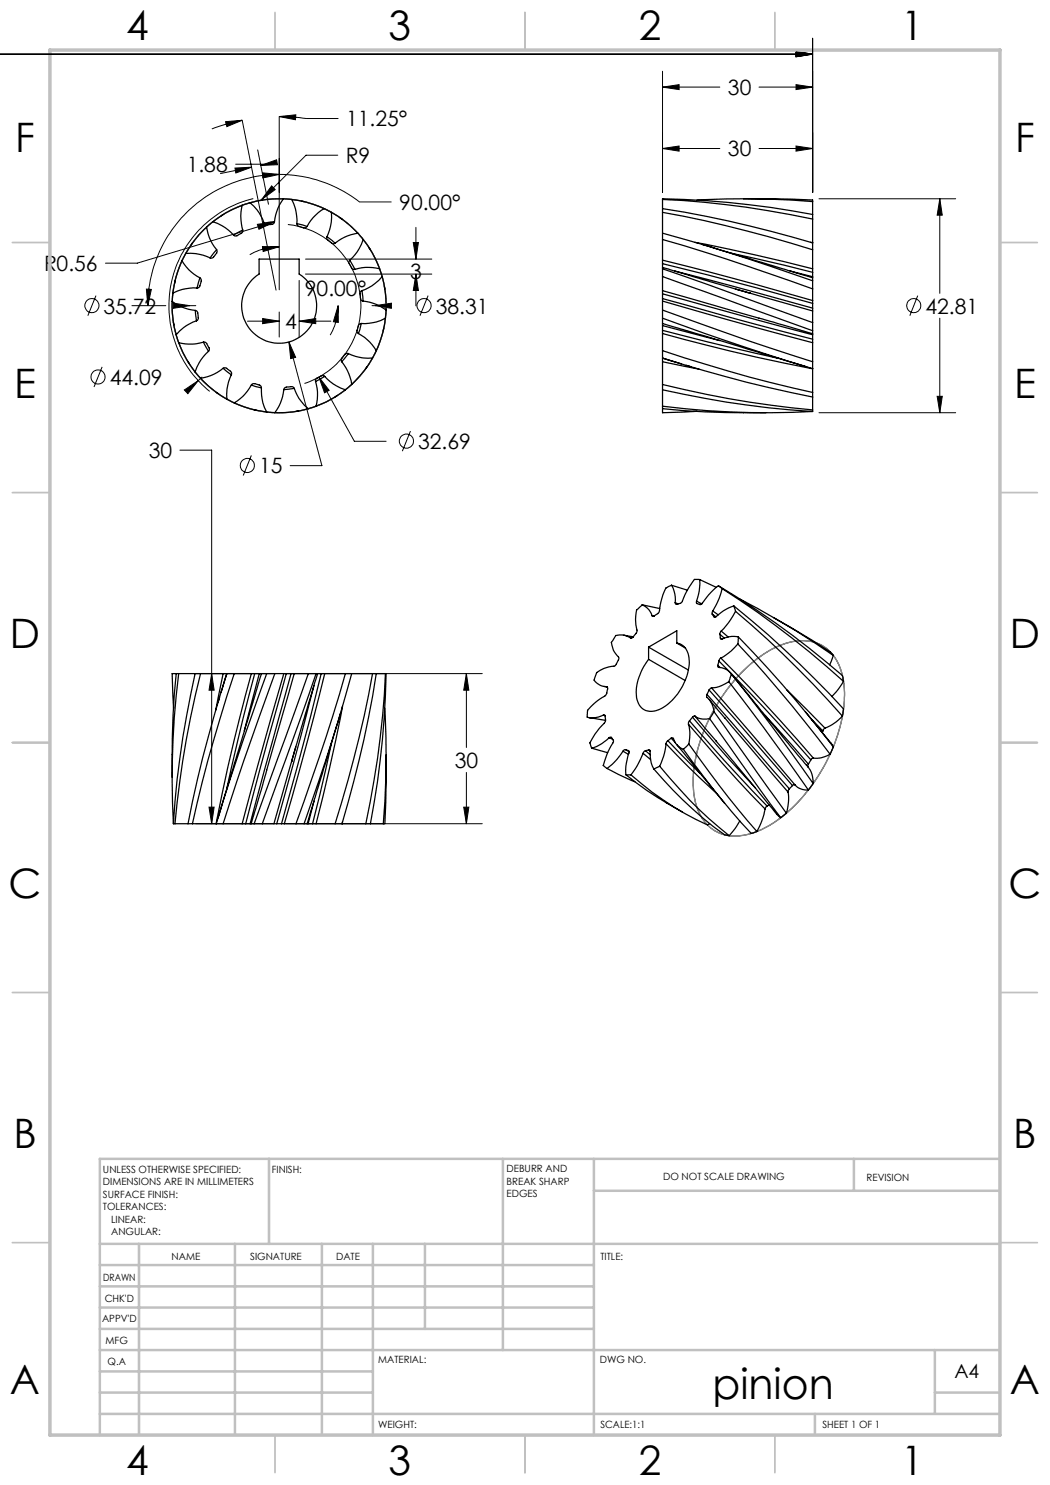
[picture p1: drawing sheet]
<svg xmlns="http://www.w3.org/2000/svg" width="210mm" height="297mm" viewBox="0 0 210 297" stroke-linecap="round" stroke-linejoin="round" font-family="sans-serif">
<g fill="none" stroke="#000" stroke-width=".2">
<path d="M-.1 10.8h162.6M132.5 17.4l3.3-.5v1zM132.5 14.2v24.3M132.5 17.4h11.5M151.8 17.4h10.7M159.2 10.3l3.3 .5-3.3 .6zM159.2 16.9l3.3 .5-3.3 .5zM162.5 7.7v30.8M45.1 24.3l3.3-.2-3 1.2zM47 33.6l3.3-.2-3.1 1.2zM47.1 32.8h6.4l-1.3 .3M48.4 24.1l6.8 33.9"/>
<path d="M48.4 24.1l-3 .7-3 1M50.3 33.4l-6.2 1.3M50.7 39.7a22 22 0 0 0-16.4 16.6 22 22 0 0 0 7.6 22M51.5 30l2.2 10.8M52.2 33.1l3.1-1.1 .2 .9zM52.5 34.6l3.3 .3-3.2 .7zM54.3 37.2l.7 .7-2.6 2zM55.8 23.3v34.7M55.8 23.3l3.4-.3-.1 1zM55.8 23.3l3.4 .2 2.1 .2h6.3M55.8 34.9a26.3 26.3 0 0 0-26.2 26.2M55.8 34.9a26.4 26.4 0 0 1 16.1 5.5h6.3"/>
<path d="M67.6 31h-6.4l-8.8 8.9M132.5 29.7l3.3-.5v1zM132.5 29.7h11.5M151.8 29.7h10.7M159.2 29.2l3.3 .5-3.3 .5zM163.8 39.8h27.3M188 39.8v18.9M188 39.8l.5 3.2h-1.1zM19.2 59.1l-1.6 4M29.3 57.8l1 .1-.7 3.2zM51.5 44.9l3.3-.5-3 1.5zM52.5 49.3l3.3 .1-3.2 .9z"/>
<path d="M54.8 44.4l-27.4 8.2h-6.3M55.8 49.4a12.1 12.1 0 0 0-5.8 1.5M57.6 44.9a16.3 16.3 0 0 1 14.5 14.6 16.3 16.3 0 0 1-11.2 17.2M59.8 56.1v11.3M61.1 51.8h25.3M61.1 54.8h25.3M82.7 48.5h1l-.5 3.3zM83.2 45.5v6.3M83.2 54.8v6.4M83.2 54.8l.5 3.3h-1zM85.6 59.1l-1.6 4M183.6 59.1l-1.6 4"/>
<path d="M20.4 73.4l-1.6 4M26.4 61.1h6.8M34.7 60.6l3.3 .5-3.3 .6zM36.9 78l2.8-1.9-2.1 2.6zM38 61.1h1.2M40.4 75.4l-.7 .7M49.5 64.2h6.3M52.5 63.7l3.3 .5-3.3 .5zM55.8 62.4v5M57.8 68.4l6.6 24.7h-6.4M57.8 68.4l1.3 3.1-1 .2zM59.8 64.2h6.4"/>
<path d="M59.8 64.2l3.3-.5v1zM63.8 75.4l7.1 12.9h6.3M63.8 75.4l2 2.7-.9 .5zM67.6 61.1l.1 3.4-1-.2zM67.6 61.1a12.1 12.1 0 0 1-1.6 5.9M74.4 61.1h.6M75 61.1l3.3-.5v1.1zM187.4 79.3h1.1l-.5 3.2zM188 63.6v18.9M36 90h6.3v74.7M50.3 91.1l-1.7 4M82.1 86.2l-1.6 4"/>
<path d="M163.8 82.5h27.3M39.2 134.7h15.4M42.3 134.7l.5 3.3h-1zM57.1 134.7h39.3M93.3 134.7v14.8M93.3 134.7l.5 3.3h-1.1zM93.3 154.5v10.2M39.2 164.7h15.4M41.8 161.4h1l-.5 3.3zM57.1 164.7h39.3M92.7 161.4h1.1l-.5 3.3z"/>
<circle cx="18.4" cy="61.1" r="1.42"/>
<circle cx="19.6" cy="75.4" r="1.41"/>
<circle cx="84.8" cy="61.1" r="1.42"/>
<circle cx="182.7" cy="61.1" r="1.41"/>
<circle cx="49.5" cy="93.1" r="1.4"/>
<circle cx="81.3" cy="88.2" r="1.41"/>
</g>
<g fill="none" stroke="#808080" stroke-width=".25">
<path d="M148.1 134.8a20.3 20.3 0 0 1 10.9-6.5 8 8 0 0 1 9.5 6.7 24.6 24.6 0 0 1-1.9 14.5 33.4 33.4 0 0 1-12.8 15.6 11.6 11.6 0 0 1-9.8 1.5 9.1 9.1 0 0 1-5.2-7.5 28.8 28.8 0 0 1 4.6-18.2l2.2-3.2zM149 133.8a18.8 18.8 0 0 1 10.5-5.6 7.8 7.8 0 0 1 8.7 6 23.5 23.5 0 0 1-1.4 14.8 33.5 33.5 0 0 1-13.1 16.2 12.2 12.2 0 0 1-9.1 1.7 8.7 8.7 0 0 1-5.7-7.3 27.6 27.6 0 0 1 3.9-17.6 34.9 34.9 0 0 1 6.2-8.2z"/>
<circle cx="55.8" cy="61.2" r="21.4"/>
</g>
<g fill="none" stroke="#c0c0c0" stroke-width=".35">
<path d="M55 2.5v7.5M105 2.5v7.5M155 2.5v7.5M2.5 48.5h7.5M200 48.5h7.5M2.5 98.5h7.5M200 98.5h7.5M2.5 148.5h7.5M200 148.5h7.5M2.5 198.5h7.5M200 198.5h7.5M2.5 248.5h7.5"/>
<path d="M200 248.5h7.5M55 287v7.5M105 287v7.5M155 287v7.5"/>
</g>
<g fill="none" stroke="#c0c0c0" stroke-width=".5">
<path d="M53.8 231.8v17M100.6 231.8v38.2M118.8 231.8v55.2M118.8 238.2h81.2M170.8 231.8v6.4M200 231.8h-180v55.2M20 248.8h180M20 257.3h98.8M20 253h98.8M27.8 248.8v38.2M47 248.8v38.2M64.4 248.8v38.2"/>
<path d="M74.6 248.8v38.2M85 248.8v17M20 265.8h98.8M20 261.5h98.8M20 278.5h54.6M20 274.3h54.6M20 270h180M187 278.5h13M187 270v12.8M20 282.8h180M163 282.8v4.2"/>
</g>
<path d="M10 10h190v277h-190z" fill="none" stroke="#c0c0c0" stroke-width=".7"/>
<path d="M63.8 75.4l1.1 3.2 .9-.5zM36.9 78l.7 .7 2.1-2.6zM75 61.1l3.3 .6v-1.1zM55.8 23.3l3.4-.3-.1 1zM45.1 24.3l3.3-.2-3 1.2zM52.2 33.1l3.1-1.1 .2 .9zM47 33.6l3.3-.2-3.1 1.2zM34.7 60.6v1.1l3.3-.6zM54.3 37.2l-1.9 2.7 2.6-2zM51.5 44.9l.3 1 3-1.5zM67.6 61.1l.1 3.4-1-.2zM52.5 49.3l3.3 .1-3.2 .9zM29.3 57.8l.3 3.3 .7-3.2zM52.5 34.6l.1 1 3.2-.7zM57.8 68.4l.3 3.3 1-.2zM59.8 64.2l3.3-.5v1zM52.5 63.7l3.3 .5-3.3 .5zM82.7 48.5h1l-.5 3.3zM83.2 54.8l.5 3.3h-1zM188 39.8l.5 3.2h-1.1zM187.4 79.3h1.1l-.5 3.2zM159.2 10.3l3.3 .5-3.3 .6zM-.1 10.3v1.1zM159.2 16.9l3.3 .5-3.3 .5zM132.5 17.4l3.3-.5v1zM159.2 10.3l3.3 .5-3.3 .6zM-.1 10.3v1.1zM159.2 29.2l3.3 .5-3.3 .5zM132.5 29.7l3.3-.5v1zM41.8 161.4h1l-.5 3.3zM42.3 134.7l.5 3.3h-1zM93.3 134.7l.5 3.3h-1.1zM92.7 161.4h1.1l-.5 3.3z" fill="#000"/>
<g fill="none" stroke="#000" stroke-width=".25">
<path d="M56.7 39.8a19.8 19.8 0 0 0-6.7 .8M58.3 39.9a9.5 9.5 0 0 1 1.1 4.8M58.3 39.9a20.3 20.3 0 0 1 6.5 1.8M58.3 39.9l-1.6-.1-1.1 1.8-.5 1.4-.2 1.4M132.5 39.9a181.6 181.6 0 0 1 30 3.9M132.5 39.9v-.1a176.7 176.7 0 0 1 30 3.1M132.5 39.9v1.8M148.7 39.8h9.6l4.2 .2v.3M34.6 58.6l-.2 1.7M35 56.2l-.1 .4M36.4 52.2a9.6 9.6 0 0 0 3.7 3.5 1.8 1.8 0 0 1-.5 1.9h-.2M36.4 52.2a21.4 21.4 0 0 0-1.8 6.4"/>
<path d="M37.1 50.7l-.7 1.5M37.1 50.7a9.7 9.7 0 0 1 4.9 .9M38.5 48.6l-.3 .4M39.4 57.6h-1.5a8.3 8.3 0 0 0-3.3 1M40 55.6l-.6 2M41.3 45.4a19.9 19.9 0 0 0-4.2 5.3M42.6 44.3l-1.3 1.1a9.7 9.7 0 0 0 2.1 4.7l-.1 .5a1.3 1.3 0 0 1-1.3 1M42.6 44.3a9 9 0 0 1 4.1 2.7M43.3 49.9l-1.3 1.7M44.6 42.9l-.4 .3M48.4 41.1l-.2 2.1 .3 2.8M48.4 41.1a21.7 21.7 0 0 0-5.8 3.2"/>
<path d="M48.5 46l-.1 .5-.6 .4a.88 .88 0 0 1-.9 .3l-.2-.2M48.5 46l-1.8 1M50 40.6l-1.6 .5M50 40.6a8.6 8.6 0 0 1 2.8 4M51.8 51.8h8v3a7.5 7.5 0 0 1 1.7 11.3 7.5 7.5 0 0 1-11.4 0 7.5 7.5 0 0 1 1.7-11.3zM52.5 40l-.5 .1M54.9 44.4l-.3 .4-.7 .1a.86 .86 0 0 1-1-.1l-.1-.2M54.9 44.4l-2.1 .2M59.4 44.7a1.41 1.41 0 0 0 1.6 .9l.4-.3M59.4 44.7l2 .6M60.4 40.2l.4 .1M64.8 41.7l-1.2 .8-1 1-1.2 1.8"/>
<path d="M64.8 41.7l1.5 .8M65.4 47.3a1.38 1.38 0 0 0 1 1.3l.3 .2a11.8 11.8 0 0 1 4.9-2.2l1 1.3M65.4 47.3l1.6 1.3M66.3 42.5a9.7 9.7 0 0 1-.9 4.8M66.3 42.5a20.2 20.2 0 0 1 5.2 4.1M68 43.6l.4 .2M70 52l-.2 .2a1.75 1.75 0 0 0 .5 1.4l.3 .3h.4M70 52l1 1.9M72.4 58.1l-.2 .1a2.2 2.2 0 0 0 .2 2 9.6 9.6 0 0 1 4.8 1.8M72.4 58.1l.2 2.1M72.6 47.9a9 9 0 0 1-2.6 4.1M72.6 47.9a19.8 19.8 0 0 1 3.3 5.9"/>
<path d="M73.8 49.6l.3 .3M75.9 53.8l.5 1.5M75.9 53.8l-1.4-.3h-1.4l-2.1 .4M76.4 55.3a8.9 8.9 0 0 1-4 2.8M76.4 55.3a21.3 21.3 0 0 1 .8 6.7M76.9 57.3l.1 .5M132.5 53.5l17.6 5.2M132.5 55.3l30 10.8M132.5 53.8v1.5M132.5 53.8l30 10.7M132.5 53.5v.3M132.5 55.3v2.8"/>
<path d="M132.5 47.9l12.6 3.8 17.4 6.1M132.5 47.9v-1.3l13.2 3.9 16.8 5.7M132.5 52l13.2 3.4 16.8 4.7M132.5 47.9v4.1M132.5 42.5a243.9 243.9 0 0 1 30 7.4M132.5 42.5v-.8a222.3 222.3 0 0 1 30 6.9M132.5 42.5v4.1M132.5 58.8l30 8.2M132.5 58.1v.7M132.5 59.7l18.8 5.2 11.2 2.9M132.5 59.7v.5M132.5 52.7l8.8 2.2 21.2 5.8"/>
<path d="M132.5 52v.7M132.5 58.8v.9M132.5 52.7v.8M132.5 58.1l19.3 5.5M134.9 54.2l27.6 7.4M139 48.5l12.3 2.5 11.2 2.8M139.4 40a162.9 162.9 0 0 1 23.1 .3M140.5 48.9l22 6.7M146.3 50.7l16.2 3.8M147.1 57.8l3 .9M150.1 58.7l12.4 3.5M158 54.2l4.5 1.1"/>
<path d="M162.1 48.5h.4M162.5 56.2v1.6M162.5 57.8v2.3M162.5 55.6v.6M162.5 48.6v1.3M162.5 49.9v3.9M162.5 55.3v.3M162.5 54.5v.8M162.5 53.8v.7M162.5 42.9v.9M162.5 43.8v4.7M162.5 40.3v2.6"/>
<path d="M162.5 48.5v.1M34.4 60.3l1.9 1.1 1.3 .4 1.5 .3M34.5 60.3a19.7 19.7 0 0 0 .7 6.7M34.7 64.5l.1 .5M35.2 67l.5 1.5M35.8 68.5a19.7 19.7 0 0 0 3.2 5.9M37.6 72.4l.3 .3M39 74.4l1.1 1.3M39.1 62.1a1.19 1.19 0 0 1 .6 1.4l-.1 .4-.3 .3M39.1 62.1l.2 2.1M39.3 64.2l-1.4 .6a8.2 8.2 0 0 0-2.7 2.2M40.1 75.7l.4 .4a23.1 23.1 0 0 0 4.9 3.7"/>
<path d="M40.7 68.4l.5 .1 .4 .6a.9 .9 0 0 1 .2 1l-.1 .2M40.7 68.4l-2.1 .4h-1.5l-1.4-.3M40.7 68.4l1 1.9M41.7 70.3l-1 1a9.5 9.5 0 0 0-1.7 3.1M43.3 78.5l.3 .2M44.6 73.7l.2-.1a1.9 1.9 0 0 1 1.5 1.2l-.1 .2M44.6 73.7l-1.8 1.1-1.3 .5-1.4 .4M44.6 73.7l1.6 1.3M45.4 79.8l1.4 .8M46.2 75l-.5 1.3a9.1 9.1 0 0 0-.3 3.5M50.3 77l.1-.1a1.8 1.8 0 0 1 1.8 .5l.1 .2M50.3 77l-1.7 2.3-1.8 1.3"/>
<path d="M50.3 77l2 .6M52.3 77.6v1.5a7.7 7.7 0 0 0 1 3.3M56.8 77.9l-.3 1.4-.4 1.4-1.1 1.8-1.7-.1M58.8 77.7l.3 .7a8 8 0 0 0 2.6 3.3M58.8 77.7l-.1-.2a2.2 2.2 0 0 0-1.9 .2v.2M58.8 77.7l-2 .2M63.1 76.3l.4 2.1v1.4l-.3 1.4-1.5 .5M64.9 75.3l1.1 1a9.5 9.5 0 0 0 3.1 1.7M64.9 75.3l-.1-.2a1.75 1.75 0 0 0-1.4 .6l-.3 .2v.4M64.9 75.3l-1.8 1M67.4 79.1l-.4 .3M68.4 72.4l.8 1.2 .6 1.2 .5 2.1-1.2 1.1"/>
<path d="M69.1 78a20.9 20.9 0 0 1-5.9 3.2M69.7 70.7l1.3 .6a8.8 8.8 0 0 0 3.5 .3M69.7 70.7h-.1a1.35 1.35 0 0 0-1.3 1l-.1 .3 .2 .4M69.7 70.7l-1.4 1.7M71.7 66.7l1.2 .8 1 .9 1.3 1.7M72.2 64.7l-.3 .1a2.31 2.31 0 0 0-.4 1.8l.2 .1M72.2 64.7l-.5 2M73.4 73.3l-.2 .4M74.5 71.6a20.2 20.2 0 0 1-4.2 5.3M75.2 70.1l-.7 1.5M76.7 65.7v.4M77.1 63.6a9.1 9.1 0 0 1-4.9 1.1"/>
<path d="M77.1 63.6a20.2 20.2 0 0 1-1.9 6.5M77.2 62l-.1 1.6M132.5 64.7l28.9 8.7M132.5 71.6l3.8 1.2M132.5 63.6l16.8 5.9 13.2 4.2M132.5 62v1.6M132.5 62l17.4 6.2 12.6 4.2M132.5 60.2v1.8M132.5 60.2l13.2 3.8 16.8 4.5M132.5 63.6v1.1M132.5 70.1v1.5l8.4 2.6a240.7 240.7 0 0 0 21.6 5.2M132.5 70.1l8.8 2.8a239 239 0 0 0 21.2 5.6"/>
<path d="M132.5 66.7l8.8 2.3a348.5 348.5 0 0 0 21.2 4.8M132.5 66.7v3.4M132.5 64.7v.4M132.5 66.1v.6M132.5 65.1v1M132.5 76.9a197 197 0 0 0 30 5.1M132.5 72.4v4.5M132.5 76.9v1.1a185.1 185.1 0 0 0 30 4.3M132.5 71.6v.8M132.5 78v3.2M132.5 65.1l11.4 3M132.5 66.1l13.2 3.3 9.9 2.2"/>
<path d="M132.5 72.4l7.3 1.4M132.5 71.6h.1M137.3 73.1l1 .3M151.8 63.6l10.7 3.1M162.5 64.5v1.6M162.5 62.2v2.3M162.5 66.1v.6M162.5 72.4v1.3M162.5 68.5v3.9M162.5 78.5v.9M162.5 73.8v4.7M162.5 61.6v.6"/>
<path d="M162.5 66.7v.3M162.5 67.8v.7M162.5 60.1v.6M162.5 67v.8M162.5 60.7v.9M162.5 79.4v2.6M162.5 73.7v.1M46.8 80.6a21.3 21.3 0 0 0 6.5 1.8M50.8 82l.5 .1M59.7 82.2l-.5 .1M61.7 81.7a19.9 19.9 0 0 1-6.7 .8M132.5 81.2a168 168 0 0 0 30 1.1"/>
<path d="M132.5 81.2v.5a158.7 158.7 0 0 0 20.7 .8M132.5 81.8v.7l6.9-.2M162.5 82v.3M134.3 117l.7 1.8v1.7M134.3 117l-1 .5a13 13 0 0 0-1.5 4.9l-1 .8-.2 .1-.2-.1M134.3 117l3.2 1M139.9 115.9h-1a18.6 18.6 0 0 0-2.6 4.6l-.9 .4-.3-.1-.1-.3M139.9 115.9l-.1 2.3-.5 2M139.9 115.9l3.4 1.6M143.7 117.2a16.9 16.9 0 0 0-3.5 3.7h-.2l-.7-.2v-.5M143.7 117.2l.7 .5M143.7 117.2a161.4 161.4 0 0 1 24.8 18.1l.2 1"/>
<path d="M144.4 117.7l-.5 1.9-1.3 2.6M144.4 117.7a183.9 183.9 0 0 1 24.3 18.6M148 119.8a180 180 0 0 1 18.7 11.3M35.2 134.7h-.8l.3 6.9M35.7 134.7a168.4 168.4 0 0 0-1 30M35.7 134.7h3.3M35.7 134.7h-.4a159.8 159.8 0 0 0-.9 20.8M39 134.7a186.7 186.7 0 0 0-4.3 30M39 134.7h1.1M40.1 134.7a192.8 192.8 0 0 0-5.1 30M40.1 134.7h4.5M43.9 139.5l-.3 1"/>
<path d="M44.6 134.7h.7M44.6 134.7l-1.5 7.3M45.3 134.7l-1.1 3.8M45.3 134.7v.1M45.4 134.7l-2.6 8.5a230.4 230.4 0 0 0-5.2 21.5M45.4 134.7h1.4M46.8 134.7l-2.7 8.8a248.5 248.5 0 0 0-5.6 21.2M46.8 134.7h3.5M50.3 134.7l-2.4 8.8a348.5 348.5 0 0 0-4.7 21.2M50.3 134.7h.6M50.9 134.7h1M50.9 134.7l-2.3 8.8-3.3 14.3"/>
<path d="M51.9 134.7h.4M51.9 134.7l-3 11.5M52.3 134.7l-8.7 28.9M52.3 134.7h1M53.3 134.7l-5.9 16.8-4.1 13.2M53.3 134.7h1.7M55 134.7h1.8M55 134.7l-6.2 17.4-4.2 12.6M56.8 134.7l-5.4 18.8-3 11.2M56.8 134.7h.5M57.3 134.7l-5.2 18.8-3 11.2M57.3 134.7h.9"/>
<path d="M58.2 134.7l-8.2 30M58.2 134.7h.6M58.8 134.7h2.9M58.8 134.7l-5.5 19.4M61.7 134.7l-10.9 30M61.7 134.7h1.5M62.8 137.1l-7.4 27.6M63.2 134.7l-10.7 30M63.2 134.7h.3M63.5 134.7l-5.2 17.7M63.5 134.7h.7M64.2 134.7l-3.3 13.3-4.6 16.7"/>
<path d="M64.2 134.7h.7M64.9 134.7l-3.3 13.3-4.7 16.7M64.9 134.7h4.2M69.1 134.7l-3.9 12.7-6 17.3M69.1 134.7h1.2l-3.8 13.3-5.7 16.7M70.4 134.7h4.1M74.5 134.7a239.9 239.9 0 0 1-7.5 30M74.5 134.7h.7a219.2 219.2 0 0 1-6.8 30M75.3 134.7h1.8M77.1 134.7a180.4 180.4 0 0 1-3.9 30M77.1 134.7h.1a175.8 175.8 0 0 1-3.1 30M120.9 137.3l.6 .1"/>
<path d="M121.4 137.4h.1M124.7 127l1.9 .3M126.1 127.6l-.8-.4a3.4 3.4 0 0 0-2.1-.1l-.6 .9a1.14 1.14 0 0 0-.1 1.5l.4 .9 .5 .7a.83 .83 0 0 1 .1 1.3l-.6 .8a6.1 6.1 0 0 0-3.6 1.5l-.2 .4a1.13 1.13 0 0 0 .6 1.8l.8 .3 .9 .2a2.18 2.18 0 0 1-.5 1.8l-1.6 1.1-1.8 1.8-.1 1.3 1.3 .2 2-.6M126.1 127.6h.2M128.4 121l-.7 .6a1.11 1.11 0 0 0-.5 1 10.9 10.9 0 0 0 .2 3.7l-.8 1.1-.2 .2h-.3M128.4 121a3.4 3.4 0 0 1 2 2.2M128.4 121l3.5 .7M129.7 129.4v2.5M129.7 131.9l7.3 4.2M129.7 129.4l8 4.6M130.4 123.2l.4 .1M135 120.5l.6 .3"/>
<path d="M135.4 128.6a3.1 3.1 0 0 1 2.4 3.4 11.3 11.3 0 0 1-6.3 10 2.99 2.99 0 0 1-4.2-2.9 11 11 0 0 1 2.4-7.2M135.4 128.6v-2.5l-5.7 3.3M135.4 128.6l1.6 1M139.3 120.2l1.1 .6M141.4 138.9l-.1 .5a4.6 4.6 0 0 1 1.5 2.9M141.4 138.9l16.5 18.9M141.8 138l-.4 .9M141.8 138l16.7 19.1M141.9 139.9l3.1 3.7M142.3 137.6l-.5 .4M142.3 137.6l16.7 19.4M142.5 122.8l.3 .5"/>
<path d="M142.5 122.8l.7 .6M142.6 122.2l-.1 .6M142.6 122.2l1.1 .8M142.8 123.3l.1 .1M143.6 133.1v.3a4.2 4.2 0 0 1 2.7 1.4M143.6 133.1l.4 .4M143.8 132.2l-.2 .9M143.8 132.2l8.4 8.7 10 11.1M144 126.9l.1 .7M144 126.9l.9 .7M144.1 127.6l.2 .2M144.2 131.6l-.4 .6"/>
<path d="M144.2 131.6l8.4 8.8 10.1 11.2M144.3 126.2l-.3 .7M144.3 126.2l1.3 1.2M145.8 136.3l-2 1-1.5 .3M145.8 136.3l7 9.3 8.9 12.4M146.2 134.7l15.1 18.4M146.3 134.8l-.5 1.5M146.3 134.8l7.5 9.8 8.8 12.1M146.8 121.2a10.8 10.8 0 0 0-3.8 2.2l-.2-.1M146.8 121.2l.3 1.1M146.8 121.2a202.8 202.8 0 0 1 21.9 20.6l-.2 1.4M147.1 122.3l-1.4 2.3-1.4 1.6"/>
<path d="M147.1 122.3a200.6 200.6 0 0 1 21.4 20.9M147.6 128.8l-1.3 1.4-2.1 1.4M147.6 128.8l5.5 6.1 5.3 6.2 7.6 9.7M147.7 127.4a5.9 5.9 0 0 0-3.5 .4l-.1-.2M147.7 127.4l-.1 1.4M147.7 127.4a244.6 244.6 0 0 1 19 22M154.7 123.5l7.7 4.5 3.6 2.3 .7 .8M157.3 138l7.7 7.6M166.7 131.1l-.8 1.9M168.7 136.3l-1 1.5-1.3 1.5M53.3 154l-3.1 10.7M58.3 152.3l-3.5 12.4"/>
<path d="M59.2 149.4l-.9 3M66.3 148.5l-3.8 16.2M68.1 142.8l-6.7 21.9M68.5 141.2l-2.6 12.3-2.7 11.2M76.9 141.6a162.4 162.4 0 0 1-.2 23.1M77.2 151v9.5l-.2 4.2h-.3M117.8 143.5l3.3 .6M118.4 149.6l3.1 .9M120.7 143l.3 .1a1.71 1.71 0 0 1-.1 1.5l-1.9 2.2-1 1.8 .4 1M120.7 143l.3 .1M121.4 153.7l5.6 2.6M121.8 147.6l.2-.1a.81 .81 0 0 1 .7 .9l-1.2 2.2-.9 2.5 .8 .6"/>
<path d="M121.8 147.6l-1.4 1.1-2 .9M121.8 147.6l.7 .2M124.6 150.2l-1.2 1.7-2 1.8M124.6 150.2l1.1 .7M125.1 149.9l.6 .2M125.1 149.9l-.3 .1-.2 .2M125.1 149.9l.7 .5M125.2 154.9l1 .1M125.2 154.9a68.9 68.9 0 0 0 11.3 7.5M125.7 150.1l.1 .3a12.5 12.5 0 0 0-.6 4.5M125.7 150.1v.1M126.2 155a63.3 63.3 0 0 0 15.3 10l.4-.3"/>
<path d="M128.6 150.7l-1.2 2.5-1.2 1.8M128.6 150.7l1.5 1.2M129.1 150.1l-.5 .6M129.1 150.1l.9 .9M129.8 150h.2v.3M129.8 150l-.7 .1M129.8 150l.3 .3M130 150.3l.2 2.3 .6 1.2M130.8 153.8a74.2 74.2 0 0 0 14.3 13.2l.7 .1M131.9 153.2l-1.1 .6M131.9 153.2l2 2.4a80.4 80.4 0 0 0 11.9 11.5M133.2 148.8l-.5 2.5-.8 1.9"/>
<path d="M133.2 148.8l4.5 4.5 5.5 5.3M133.6 148.1l-.4 .7M133.6 148.1l6.5 6.6M134.2 147.6h.4a3.4 3.4 0 0 0 2.1 2.3M134.2 147.6l-.6 .5M134.2 147.6l.9 1M135.4 148.9l9.5 11.8M136.7 149.9l5.7 7.6 5.8 7 2 2.2 1.2-.4M137.7 144.8l.3 1.6-.2 2.4M137.7 144.8l9.7 11.1 5.6 5.9M137.8 148.8l-1.1 1.1M137.8 148.8l7.9 10.7 5.7 6.8"/>
<path d="M137.9 144.2l-.2 .6M137.9 144.2l6.9 7.8 8.6 9.2M138.5 143.4l-.6 .8M138.5 143.4l7 8 5.6 6.2M139 143.2l.7 .4a4 4 0 0 0 2.2 .1M139 143.2l-.5 .2M139 143.2l4.3 5M141.9 143.7l14.2 19.8M142.8 142.3l-.9 1.4M142.8 142.3l14.5 20.3M143.3 148.3l12.1 14.6 .7 .6M143.3 148.2v.1"/>
<path d="M145 143.6l12.6 14.8M153 143l8.7 9.8M157.6 158.4a9.5 9.5 0 0 1-.3 4.2M157.9 157.8l-.3 .6M158.5 157.1l-.6 .7M159 157a3.3 3.3 0 0 0 2.7 1M159 157l-.2-.1-.3 .2M161.1 142.4h.1M161.1 142.4l.6 .7M161.3 153v.1M161.3 153.1l.3 .3M161.6 153.4a5 5 0 0 1 1 3.3"/>
<path d="M161.7 152.8l-.1 .6M161.7 143.2l4.6 5.5 .4 .7M162.2 152l-.5 .8M162.3 143.9l2.3 2.3M162.6 156.7l-.9 1.3M162.7 151.6l-.5 .4M164.6 146.2l-.1 .3M165 145.6l-.4 .6M166 150.8a5.1 5.1 0 0 1-3.3 .8M166.7 149.4l-.7 1.4M168.5 143.2a9.3 9.3 0 0 1-3.5 2.4M34.7 164.7h.3"/>
<path d="M35 164.7h2.6M37.6 164.7h.9M38.5 164.7h4.7M43.2 164.7h.1M43.3 164.7h1.3M44.6 164.7h3.8M48.4 164.7h.7M49.1 164.7h.9M50 164.7h.2M50.2 164.7h.6M50.8 164.7h1.7M52.5 164.7h2.3"/>
<path d="M54.8 164.7h.6M55.4 164.7h.9M56.3 164.7h.6M56.9 164.7h2.3M59.2 164.7h1.6M60.8 164.7h.6M61.4 164.7h.2M61.6 164.7h.9M62.5 164.7h.7M62.8 160.2l-1.2 4.5M63.2 164.7h3.8M67 164.7h1.4"/>
<path d="M68.4 164.7h.1M68.4 164.7h4.8M68.5 164.3l-.1 .4M73.2 164.7h.9M74.1 164.7h2.6M148 164.2l-1 1.5-1.2 1.4M153 161.8a15.3 15.3 0 0 1-1.6 4.5M153.4 161.2l-.2 .2-.2 .4M153.8 161l-.4 .2M157.3 162.6l-1.2 .9"/>
</g>
<text font-size="8.5" x="142.5" y="279.7">pinion</text>
<g font-size="8.1">
<text x="25.2" y="8">4</text>
<text x="77.7" y="8">3</text>
<text x="127.7" y="8">2</text>
<text x="180.2" y="8">1</text>
<text x="3" y="30.4">F</text>
<text x="203" y="30.4">F</text>
<text x="2.8" y="79.6">E</text>
<text x="202.8" y="79.6">E</text>
<text x="2" y="129.6">D</text>
<text x="202" y="129.6">D</text>
<text x="1.7" y="179.6">C</text>
<text x="201.7" y="179.6">C</text>
<text x="2.7" y="229.6">B</text>
<text x="202.7" y="229.6">B</text>
<text x="2" y="278.9">A</text>
<text x="202" y="278.9">A</text>
<text x="25.2" y="295">4</text>
<text x="77.7" y="295">3</text>
<text x="127.7" y="295">2</text>
<text x="180.2" y="295">1</text>
</g>
<g font-size="4.2">
<text x="145.6" y="19">30</text>
<text x="69.2" y="25.3">11.25°</text>
<text x="37.3" y="34.4">1.88</text>
<text x="69.2" y="32.6">R9</text>
<text x="145.6" y="31.3">30</text>
<text x="79.9" y="41.9">90.00°</text>
<text x="8.8" y="54.2">R0.56</text>
<text x="61" y="59.2">90.00°</text>
<text x="82" y="55.8">3</text>
<text x="20.7" y="62.7">35.72</text>
<text x="57" y="65.8">4</text>
<text x="87.2" y="62.7">38.31</text>
<text x="185.1" y="62.7">42.81</text>
<text x="21.9" y="77">44.09</text>
<text x="83.6" y="89.8">32.69</text>
<text x="29.8" y="91.6">30</text>
<text x="51.8" y="94.7">15</text>
<text x="91" y="153.5">30</text>
</g>
<text font-size="3.9" x="190.9" y="275.5">A4</text>
<g font-size="2">
<text x="20.6" y="234.6">UNLESS OTHERWISE SPECIFIED:</text>
<text x="20.6" y="237.1">DIMENSIONS ARE IN MILLIMETERS</text>
<text x="20.6" y="239.6">SURFACE FINISH:</text>
<text x="54.4" y="234.6">FINISH:</text>
<text x="101.3" y="234.5">DEBURR AND</text>
<text x="101.3" y="237">BREAK SHARP</text>
<text x="101.3" y="239.5">EDGES</text>
<text x="132.6" y="236">DO NOT SCALE DRAWING</text>
<text x="173.3" y="236.2">REVISION</text>
<text x="20.6" y="242.1">TOLERANCES:</text>
<text x="22.2" y="244.6">LINEAR:</text>
<text x="22.2" y="247.1">ANGULAR:</text>
<text x="34.3" y="252">NAME</text>
<text x="50" y="251.9">SIGNATURE</text>
<text x="67.2" y="251.9">DATE</text>
<text x="120.1" y="251.9">TITLE:</text>
<text x="20.6" y="256.1">DRAWN</text>
<text x="20.9" y="260.3">CHK'D</text>
<text x="20.4" y="264.4">APPV'D</text>
<text x="21.1" y="268.8">MFG</text>
<text x="21.5" y="273">Q.A</text>
<text x="75.6" y="272.5">MATERIAL:</text>
<text x="120" y="272.5">DWG NO.</text>
<text x="75.6" y="285.5">WEIGHT:</text>
<text x="120.1" y="285.6">SCALE:1:1</text>
<text x="164.5" y="285.6">SHEET 1 OF 1</text>
</g>
</svg>
